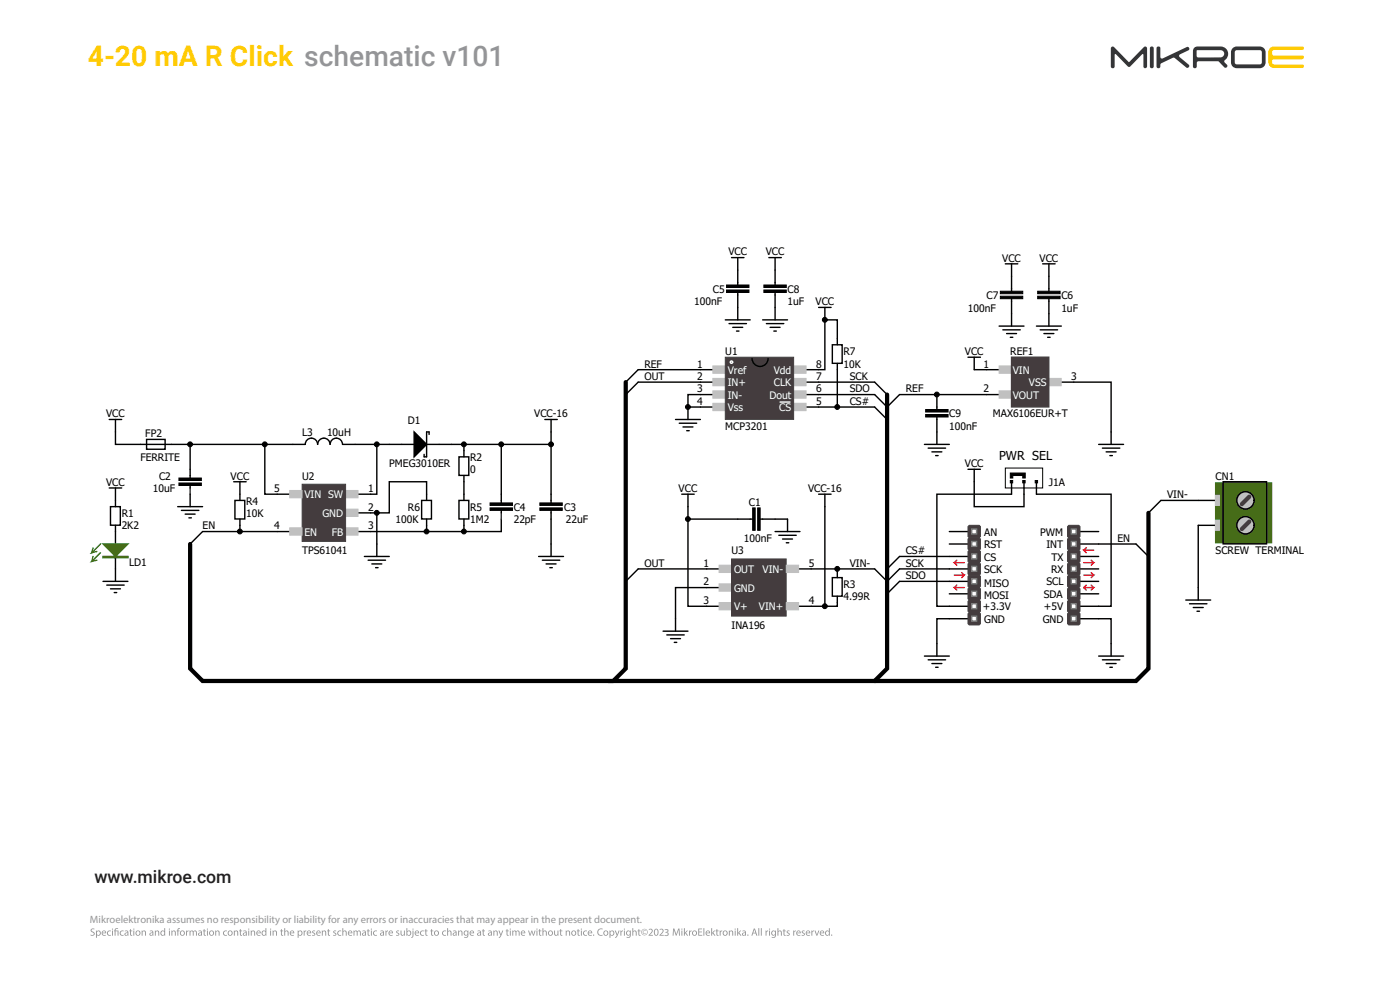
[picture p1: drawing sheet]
<svg xmlns="http://www.w3.org/2000/svg" width="420mm" height="297mm" viewBox="0 0 420 297" stroke-linecap="round" stroke-linejoin="round" font-family="sans-serif">
<!-- layer: Layer 1 -->
<path d="M381 14.4l1.3-.5h8.4a.54 .54 0 0 1 .5 .5 .54 .54 0 0 1-.5 .6h-8.6a.9 .9 0 0 0-.5 .8 .9 .9 0 0 0 .5 .8h8.6a.58 .58 0 0 1 .5 .6 .58 .58 0 0 1-.5 .6h-8.6a.8 .8 0 0 0-.5 .8 .8 .8 0 0 0 .7 .7h8.4a.55 .55 0 0 1 .5 .5 .55 .55 0 0 1-.5 .6h-8.4a1.74 1.74 0 0 1-1.8-1.8v-3.3z" fill-rule="evenodd" fill="#ffcb05"/>
<path d="M359 15.1l7.2-.1a1.09 1.09 0 0 1 1.1 1.1 1.09 1.09 0 0 1-1.1 1.1h-6.9l-.3-.5zM358.4 14.2l-.5 1.1v4.6a.58 .58 0 0 0 .6 .5 .58 .58 0 0 0 .5-.5l.1-1.2 .3-.3 6.3 .1a4 4 0 0 0 2.1 1.8l.4-.5-.4-.7a.72 .72 0 0 1-.5-.6 .72 .72 0 0 1 .5-.7 2.22 2.22 0 0 0 .5-2.5 2.22 2.22 0 0 0-2.1-1.4h-6.9zM347.1 14.1l-.1 5.8a.58 .58 0 0 0 .5 .5 .58 .58 0 0 0 .6-.5v-.7l.3-.2 3.7-1.7 3.8 2.9a.57 .57 0 0 0 .7-.1 .57 .57 0 0 0 0-.7l-2.7-2.3-.2-.4 .3-.4 2.5-1.2a.56 .56 0 0 0 .2-.7 .56 .56 0 0 0-.7-.3l-7.3 3.5-.6-.4v-3l-.5-.3zM345.1 14.1l-.1 5.8a.58 .58 0 0 0 .5 .5 .58 .58 0 0 0 .6-.5v-5.5l-.3-.4zM369.8 14.4l.9-.4 7.2-.1a1.74 1.74 0 0 1 1.8 1.8v3a1.74 1.74 0 0 1-1.8 1.7h-6.8a1.74 1.74 0 0 1-1.8-1.7v-3.4zM370.6 15.2l-.2 .5v3l.3 .5 7.2 .1 .6-.3 .1-3.3-.4-.6-7.1-.1zM333.4 14.1l-.1 .4v5.4a.58 .58 0 0 0 .5 .5 .58 .58 0 0 0 .6-.5v-3.5l.3-.2 3.6 3.7 .4 .2 4.2-3.9 .1 3.7a.55 .55 0 0 0 .6 .5 .55 .55 0 0 0 .5-.5v-5.4l-.3-.5-.6 .1-4.5 4.5-4.5-4.5-.4-.2z" fill-rule="evenodd" fill="#343537"/>
<path d="M249.3 280.3a.2 .2 0 0 1 .4 0 .2 .2 0 0 1-.4 0zM248 279.1l-.2 .3a.55 .55 0 0 0 .1 .6 .55 .55 0 0 0 .5 .2l.3-.4a.52 .52 0 0 0-.1-.5 .52 .52 0 0 0-.6-.2zM247.7 279.1l.5-.2 .5 .2v-.9h.2l.1 2.2h-.3v-.2a.74 .74 0 0 1-1.1 0 .74 .74 0 0 1 .1-1.1zM246.4 279.1l-.2 .4h.8l-.1-.4zM246.1 279.1a.67 .67 0 0 1 .8-.2 .67 .67 0 0 1 .4 .8h-1.1a.59 .59 0 0 0 .9 .5l.1 .2a.84 .84 0 0 1-1.1-.2 .84 .84 0 0 1 0-1.1zM244.3 278.9h.3l.5 1.2 .4-1.2h.3l-.6 1.5h-.3zM243.4 278.9h.2l.1 .3 .5-.3v.2l-.5 .4v.9h-.3zM242.2 279.1l-.2 .4h.8l-.1-.4zM241.9 279.1a.67 .67 0 0 1 .8-.2 .67 .67 0 0 1 .4 .8h-1.1a.59 .59 0 0 0 .9 .5l.1 .2a.84 .84 0 0 1-1.1-.2 .84 .84 0 0 1 0-1.1zM240.6 279.1l.4-.2h.4l-.6 .4a.69 .69 0 0 1 .4 1.1h-.7v-.3l.4 .1 .3-.2-.7-.5zM239.3 279.1l-.2 .4h.9l-.2-.4zM239.1 279.1a.67 .67 0 0 1 .8-.2 .67 .67 0 0 1 .3 .8h-1.1a.59 .59 0 0 0 1 .5v.2a.84 .84 0 0 1-1.1-.2 .84 .84 0 0 1 .1-1.1zM238 278.9h.2v.3l.5-.3v.2l-.4 .4-.1 .9h-.2zM236 279.1l.5-.2h.4l-.7 .4a.69 .69 0 0 1 .5 1.1h-.8l.1-.3 .4 .1 .3-.2-.7-.5zM235.1 278.5l.2-.1v.5h.4v.2h-.4v1l.4 .3h-.4l-.2-.2v-1.1h-.3zM233.2 278.2h.3v.9a.55 .55 0 0 1 1 .1v1.2h-.2l-.1-1.1-.3-.2-.4 .3v1h-.3zM231.9 279.1l-.2 .2a.57 .57 0 0 0 .4 .9l.4-.4a.51 .51 0 0 0-.1-.5 .51 .51 0 0 0-.5-.2zM231.6 279.1l.4-.2 .5 .2v-.2h.3v1.3a.81 .81 0 0 1-.4 .8 .81 .81 0 0 1-.9 0l.1-.3a.57 .57 0 0 0 .7 .1 .57 .57 0 0 0 .2-.6 .72 .72 0 0 1-1.1-.1 .72 .72 0 0 1 .2-1zM230.7 278.9h.3v1.5h-.3zM230.7 278.3h.3v.3h-.3zM229.7 278.9h.2v.3l.5-.3v.2l-.4 .4-.1 .9h-.2zM228.2 278.2h.3v2.2h-.3zM227.5 278.2h.3v2.2h-.3zM226.3 278.5l-.3 1h.6zM226.1 278.3h.4l.7 2.1h-.3l-.2-.7h-.8l-.2 .7h-.3zM224.2 280.3a.2 .2 0 0 1 .4 0 .2 .2 0 0 1-.4 0zM223 279.8l-.1 .2a.33 .33 0 0 0 .3 .2 .33 .33 0 0 0 .3-.3v-.3zM222.7 279l.5-.1 .5 .1 .1 1.4-.3-.2a.49 .49 0 0 1-.7 .1 .49 .49 0 0 1 0-.7l.7-.2v-.1l-.3-.2-.4 .1zM221.2 278.2h.2v1.4l.6-.7h.4l-.6 .6 .6 .9h-.3l-.5-.7-.2 .7h-.2zM220.4 278.9h.3v1.5h-.3zM220.4 278.3h.3v.3h-.3zM218.6 278.9h.3v.2a.57 .57 0 0 1 .7-.2 .57 .57 0 0 1 .4 .6v.9h-.3v-1.1l-.5-.2-.3 .3v1h-.2zM217.1 279.7a.55 .55 0 0 0 1.1 0 .55 .55 0 0 0-1.1 0zM216.7 279.7a.8 .8 0 0 1 1.6 0 .8 .8 0 0 1-1.6 0zM215.9 278.9h.2l.1 .3 .5-.3v.2l-.5 .4v.9h-.3zM214.9 278.5l.3-.1v.5h.4v.2h-.4v1l.4 .3h-.4l-.3-.2v-1.1h-.2zM213.4 278.2h.2v1.4l.6-.7h.4l-.6 .6 .7 .9h-.4l-.5-.7-.2 .7h-.2zM212.1 279.1l-.2 .4h.8l-.1-.4zM211.9 279.1a.67 .67 0 0 1 .8-.2 .67 .67 0 0 1 .3 .8h-1.1a.59 .59 0 0 0 1 .5v.2a.84 .84 0 0 1-1.1-.2 .84 .84 0 0 1 .1-1.1zM211 278.2h.3v2.2h-.3zM209.5 278.3h1.1v.2h-.9v.7h.9v.2h-.9v.8h1v.2h-1.2zM207.9 279.7a.55 .55 0 0 0 1.1 0 .55 .55 0 0 0-1.1 0zM207.5 279.7a.8 .8 0 0 1 1.6 0 .8 .8 0 0 1-1.6 0zM206.7 278.9h.2l.1 .3 .5-.3v.2l-.5 .4v.9h-.3zM205.2 278.2h.2v1.4l.6-.7h.4l-.6 .6 .7 .9h-.4l-.5-.7-.2 .7h-.2zM204.4 278.9h.3v1.5h-.3zM204.4 278.3h.3v.3h-.3zM201.9 278.3h.4l.6 1.7 .6-1.7h.3l.2 2.1h-.3l-.1-1.8-.6 1.8h-.2l-.6-1.8-.1 1.8h-.3zM197.9 278.5a.74 .74 0 0 1 1.1 .1 .74 .74 0 0 1-.3 1.1l-.5 .5h.9v.2h-1.3l.8-1a.49 .49 0 0 0 .1-.7 .49 .49 0 0 0-.7 0zM196.7 278.6a.9 .9 0 0 0-.3 .9 .9 .9 0 0 0 .6 .7 .92 .92 0 0 0-.3-1.6zM196.4 278.6a.63 .63 0 0 1 .7-.3 .63 .63 0 0 1 .4 .6 .93 .93 0 0 1 0 1.1 .93 .93 0 0 1-.9 .4l-.4-1zM194.6 278.5a.74 .74 0 0 1 1.2 .1 .74 .74 0 0 1-.4 1.1l-.4 .5h.9v.2h-1.3l.8-1a.49 .49 0 0 0 .1-.7 .49 .49 0 0 0-.8 0zM193 278.9l.4-.1 .3 .2a.47 .47 0 0 0-.6 0 .47 .47 0 0 0 0 .7 .47 .47 0 0 0 .7 0 .55 .55 0 0 1-.9 .1 .55 .55 0 0 1 .1-.9zM192.5 279.4a.85 .85 0 0 0 1.7 0 .85 .85 0 0 0-1.7 0zM192.4 279.4a.97 .97 0 0 1 1.9 0 .97 .97 0 0 1-1.9 0zM191.5 278.5l.3-.1v.5h.4v.2h-.4v1l.4 .3h-.5l-.2-.2v-1.1h-.2zM189.7 278.2h.3v.9a.55 .55 0 0 1 1 .1v1.2h-.3v-1.1l-.3-.2-.4 .3v1h-.3zM188.3 279.1l-.1 .2a.57 .57 0 0 0 .4 .9l.4-.4a.51 .51 0 0 0-.1-.5 .51 .51 0 0 0-.6-.2zM188 279.1l.5-.2 .5 .2v-.2h.2v1.3a.81 .81 0 0 1-.4 .8 .81 .81 0 0 1-.9 0l.1-.3a.57 .57 0 0 0 .7 .1 .57 .57 0 0 0 .3-.6 .72 .72 0 0 1-1.1-.1 .72 .72 0 0 1 .1-1zM187.2 278.9h.3v1.5h-.3zM187.2 278.3h.2v.3h-.2zM186.1 278.9h.3v.3l.5-.3v.2l-.5 .4v.9h-.3zM184.4 278.9h.3l.5 1.2 .4-1.2h.3l-.7 1.7-.6 .5-.1-.2 .5-.5zM183.2 279.2l-.1 .3a.48 .48 0 0 0 .2 .6 .48 .48 0 0 0 .7-.1 .55 .55 0 0 0 0-.7 .55 .55 0 0 0-.6-.2zM182.8 278.9h.3v.2a.72 .72 0 0 1 1 .1 .72 .72 0 0 1 0 1 .72 .72 0 0 1-1 0v.9h-.2zM181.3 279.7a.55 .55 0 0 0 1.1 0 .55 .55 0 0 0-1.1 0zM180.9 279.7a.8 .8 0 0 1 1.6 0 .8 .8 0 0 1-1.6 0zM179.6 278.5l.9-.2h.3l-.1 .3a.88 .88 0 0 0-1.2 .8 .88 .88 0 0 0 1.2 .7l.1 .3a1.12 1.12 0 0 1-1.5-.4 1.12 1.12 0 0 1 .3-1.5zM177.9 280.3a.2 .2 0 0 1 .4 0 .2 .2 0 0 1-.4 0zM176.8 279.1l-.2 .4h.8l-.2-.4zM176.5 279.1a.67 .67 0 0 1 .8-.2 .67 .67 0 0 1 .4 .8h-1.1a.59 .59 0 0 0 .9 .5l.1 .2a.84 .84 0 0 1-1.1-.2 .84 .84 0 0 1 0-1.1zM175.1 279.1l.6-.2h.4v.2a.58 .58 0 0 0-.9 .6 .58 .58 0 0 0 .9 .5v.2a.81 .81 0 0 1-1-.2 .81 .81 0 0 1 0-1.1zM174.3 278.9h.3v1.5h-.3zM174.3 278.3h.2v.3h-.2zM173.3 278.5l.3-.1v.5h.4v.2h-.4v1l.3 .3h-.4l-.2-.2v-1.1h-.3zM171.6 279.7a.55 .55 0 0 0 1.1 0 .55 .55 0 0 0-1.1 0zM171.3 279.7a.8 .8 0 0 1 1.6 0 .8 .8 0 0 1-1.6 0zM169.7 278.9h.3v.2a.57 .57 0 0 1 .6-.2 .57 .57 0 0 1 .4 .6v.9h-.3v-1.1l-.5-.2-.2 .3v1h-.3zM168.1 278.5l.2-.1v.5h.4v.2h-.4v1l.4 .3h-.4l-.2-.2v-1.1h-.3zM166.2 278.9h.3v1.1l.4 .2 .3-.2v-1.1h.3v1.5h-.2v-.2l-.5 .3-.4-.2zM164.7 279.7a.55 .55 0 0 0 1.1 0 .55 .55 0 0 0-1.1 0zM164.3 279.7a.8 .8 0 0 1 1.6 0 .8 .8 0 0 1-1.6 0zM162.7 278.2h.3v.9a.55 .55 0 0 1 1 .1v1.2h-.2l-.1-1.1-.3-.2-.4 .3v1h-.3zM161.8 278.5l.2-.1v.5h.4v.2h-.4v1l.4 .3h-.4l-.2-.2v-1.1h-.3zM160.9 278.9h.3v1.5h-.3zM161 278.3h.2v.3h-.2zM158.4 278.9h.3l.3 1.3 .4-1.3h.3l.3 1.3 .4-1.3h.3l-.5 1.5h-.3l-.4-1.2-.4 1.2h-.2zM156.7 279.1l-.2 .4h.8l-.1-.4zM156.4 279.1a.67 .67 0 0 1 .8-.2 .67 .67 0 0 1 .4 .8h-1.1a.59 .59 0 0 0 1 .5v.2a.84 .84 0 0 1-1.1-.2 .84 .84 0 0 1 0-1.1zM153.7 278.9h.2v.2a.52 .52 0 0 1 .5-.2 .52 .52 0 0 1 .5 .3l.3-.3 .5 .1 .2 1.4h-.3v-1.1l-.3-.2-.3 .2-.1 1.1h-.2l-.1-1.1-.3-.2-.3 .3v1h-.3zM153 278.9h.2v1.5h-.2zM153 278.3h.2v.3h-.2zM152 278.5l.2-.1v.5h.4v.2h-.4l.1 1 .3 .3h-.4l-.2-.2v-1.1h-.3zM149.5 278.9h.3l.5 1.2 .4-1.2h.3l-.7 1.7-.6 .5-.1-.2 .5-.5zM148 278.9h.2l.1 .2a.57 .57 0 0 1 .6-.2 .57 .57 0 0 1 .4 .6v.9h-.3v-1.1l-.5-.2-.2 .3v1h-.3zM146.7 279.8l-.1 .2a.33 .33 0 0 0 .4 .2 .33 .33 0 0 0 .3-.3v-.3zM146.5 279l.5-.1 .4 .1 .2 1.4-.3-.2a.49 .49 0 0 1-.7 .1 .49 .49 0 0 1 0-.7l.7-.2v-.1l-.4-.2-.4 .1zM144.8 278.5l.3-.1v.5h.4v.2h-.4v1l.4 .3h-.4l-.3-.2v-1.1h-.2zM143.5 279.8l-.1 .2a.33 .33 0 0 0 .4 .2 .33 .33 0 0 0 .2-.3v-.3zM143.2 279l.5-.1 .5 .1 .1 1.4-.2-.2a.49 .49 0 0 1-.8 .1 .49 .49 0 0 1 .1-.7l.6-.2v-.1l-.3-.2-.4 .1zM141.3 279.1l-.2 .4h.9l-.2-.4zM141.1 279.1a.67 .67 0 0 1 .8-.2 .67 .67 0 0 1 .3 .8h-1.1a.59 .59 0 0 0 1 .5v.2a.84 .84 0 0 1-1.1-.2 .84 .84 0 0 1 .1-1.1zM139.6 279.1l-.2 .2a.57 .57 0 0 0 .4 .9l.4-.4a.51 .51 0 0 0 0-.5 .51 .51 0 0 0-.6-.2zM139.3 279.1l.5-.2 .5 .2v-.2h.2v1.3a.81 .81 0 0 1-.4 .8 .81 .81 0 0 1-.9 0l.1-.3a.57 .57 0 0 0 .7 .1 .57 .57 0 0 0 .2-.6 .72 .72 0 0 1-1.1-.1 .72 .72 0 0 1 .2-1zM137.4 278.9h.3v.2a.57 .57 0 0 1 .7-.2 .57 .57 0 0 1 .3 .6v.9h-.2l-.1-1.1-.5-.2-.2 .3v1h-.3zM136.2 279.8l-.1 .2a.33 .33 0 0 0 .3 .2 .33 .33 0 0 0 .3-.3v-.3zM135.9 279l.5-.1 .5 .1 .1 1.4-.3-.2a.49 .49 0 0 1-.7 .1 .49 .49 0 0 1 0-.7l.7-.2v-.1l-.3-.2-.4 .1zM134.1 278.2h.3v.9a.55 .55 0 0 1 1 .1l.1 1.2h-.3l-.1-1.1-.3-.2-.4 .3v1h-.3zM132.8 279.1l.6-.2h.4v.2a.58 .58 0 0 0-.9 .6 .58 .58 0 0 0 .9 .5v.2a.81 .81 0 0 1-1-.2 .81 .81 0 0 1 0-1.1zM130.5 279.7a.55 .55 0 0 0 1.1 0 .55 .55 0 0 0-1.1 0zM130.1 279.7a.8 .8 0 0 1 1.6 0 .8 .8 0 0 1-1.6 0zM129.3 278.5l.3-.1v.5h.4v.2h-.4v1l.4 .3h-.4l-.2-.2-.1-1.1h-.2zM127.6 278.5l.3-.1v.5h.4v.2h-.4v1l.4 .3h-.4l-.3-.2v-1.1h-.2zM126.2 279.1l.6-.2h.4l-.1 .2a.58 .58 0 0 0-.8 .6 .58 .58 0 0 0 .8 .5l.1 .2a.81 .81 0 0 1-1.1-.2 .81 .81 0 0 1 .1-1.1zM124.9 279.1l-.2 .4h.8l-.2-.4zM124.6 279.1a.67 .67 0 0 1 .8-.2 .67 .67 0 0 1 .3 .8h-1a.59 .59 0 0 0 .9 .5l.1 .2a.84 .84 0 0 1-1.1-.2 .84 .84 0 0 1 0-1.1zM123.8 278.3h.2v.3h-.2zM123.8 278.9h.2v1.6l-.1 .4-.5 .2 .4-.6zM122.3 279.2l-.1 .3a.52 .52 0 0 0 .1 .5 .52 .52 0 0 0 .6 .2l.1-.2a.55 .55 0 0 0 0-.7 .55 .55 0 0 0-.5-.2zM121.9 278.2h.3v.9a.71 .71 0 0 1 1 .1 .71 .71 0 0 1 0 1 .71 .71 0 0 1-1 0l-.1 .2h-.2zM120.2 278.9h.2l.1 1.1 .3 .2 .4-.2v-1.1h.3v1.5h-.3v-.2l-.5 .3-.4-.2zM118.9 279.1l.5-.2h.4l-.7 .4a.69 .69 0 0 1 .4 1.1h-.7l.1-.3 .3 .1 .3-.2-.6-.5zM117 279.1l-.2 .4h.8l-.1-.4zM116.7 279.1a.67 .67 0 0 1 .9-.2 .67 .67 0 0 1 .3 .8h-1.1a.59 .59 0 0 0 1 .5v.2a.84 .84 0 0 1-1.1-.2 .84 .84 0 0 1 0-1.1zM115.6 278.9h.3v.3l.5-.3v.2l-.5 .4v.9h-.3zM114.4 279.8l-.1 .2a.33 .33 0 0 0 .3 .2 .33 .33 0 0 0 .3-.3v-.3zM114.1 279l.5-.1 .5 .1 .1 1.4-.3-.2a.49 .49 0 0 1-.7 .1 .49 .49 0 0 1 0-.7l.7-.2v-.1l-.3-.2-.4 .1zM112.1 279.1l.6-.2h.4v.2a.58 .58 0 0 0-.9 .6 .58 .58 0 0 0 .9 .5v.2a.81 .81 0 0 1-1-.2 .81 .81 0 0 1 0-1.1zM111.3 278.9h.3v1.5h-.3zM111.3 278.3h.2v.3h-.2zM110.3 278.5l.3-.1v.5h.4v.2h-.4v1l.3 .3h-.4l-.2-.2v-1.1h-.3zM109 279.8l-.1 .2a.33 .33 0 0 0 .3 .2 .33 .33 0 0 0 .3-.3v-.3zM108.7 279l.5-.1 .5 .1 .1 1.4-.3-.2a.49 .49 0 0 1-.7 .1 .49 .49 0 0 1 0-.7l.7-.2v-.1l-.3-.2-.4 .1zM106 278.9h.3v.2a.52 .52 0 0 1 .5-.2 .52 .52 0 0 1 .4 .3l.4-.3 .5 .1 .2 1.4h-.3l-.1-1.1-.3-.2-.3 .2v1.1h-.3v-1.1l-.3-.2-.3 .3-.1 1h-.2zM104.8 279.1l-.2 .4h.8l-.1-.4zM104.5 279.1a.67 .67 0 0 1 .9-.2 .67 .67 0 0 1 .3 .8h-1.1a.59 .59 0 0 0 1 .5v.2a.84 .84 0 0 1-1.1-.2 .84 .84 0 0 1 0-1.1zM102.7 278.2h.3v.9a.55 .55 0 0 1 1 .1v1.2h-.3v-1.1l-.3-.2-.4 .3v1h-.3zM101.4 279.1l.6-.2h.4l-.1 .2a.58 .58 0 0 0-.8 .6 .58 .58 0 0 0 .8 .5l.1 .2a.81 .81 0 0 1-1.1-.2 .81 .81 0 0 1 .1-1.1zM100 279.1l.5-.2h.4l-.7 .4a.69 .69 0 0 1 .5 1.1h-.8l.1-.3 .4 .1 .3-.2-.7-.5zM98.4 278.5l.2-.1v.5h.4v.2h-.4l.1 1 .3 .3h-.4l-.2-.2v-1.1h-.3zM96.5 278.9h.3v.2a.57 .57 0 0 1 .7-.2 .57 .57 0 0 1 .4 .6v.9h-.3l-.1-1.1-.4-.2-.3 .3v1h-.2zM95.3 279.1l-.2 .4h.8l-.1-.4zM95 279.1a.67 .67 0 0 1 .9-.2 .67 .67 0 0 1 .3 .8h-1.1a.59 .59 0 0 0 1 .5v.2a.84 .84 0 0 1-1.1-.2 .84 .84 0 0 1 0-1.1zM93.7 279.1l.5-.2h.3l-.6 .4a.69 .69 0 0 1 .4 1.1h-.7l.1-.3 .3 .1 .3-.2-.6-.5zM92.5 279.1l-.2 .4h.8l-.2-.4zM92.2 279.1a.67 .67 0 0 1 .8-.2 .67 .67 0 0 1 .3 .8h-1a.59 .59 0 0 0 .9 .5l.1 .2a.84 .84 0 0 1-1.1-.2 .84 .84 0 0 1 0-1.1zM91.1 278.9h.2l.1 .3 .5-.3v.2l-.5 .4v.9h-.3zM89.7 279.2l-.1 .3a.48 .48 0 0 0 .2 .6 .48 .48 0 0 0 .6-.1 .55 .55 0 0 0 0-.7 .55 .55 0 0 0-.6-.2zM89.3 278.9h.2l.1 .2a.72 .72 0 0 1 .9 .1 .72 .72 0 0 1 .1 1 .72 .72 0 0 1-1 0v.9h-.3zM87.4 279.1l-.2 .4h.8l-.1-.4zM87.1 279.1a.67 .67 0 0 1 .8-.2 .67 .67 0 0 1 .4 .8h-1.1a.59 .59 0 0 0 .9 .5l.1 .2a.84 .84 0 0 1-1.1-.2 .84 .84 0 0 1 0-1.1zM85.3 278.2h.3v.9a.55 .55 0 0 1 .9 .1l.1 1.2h-.3v-1.1l-.4-.2-.3 .3v1h-.3zM84.3 278.5l.3-.1v.5h.4v.2h-.4v1l.3 .3h-.4l-.2-.2v-1.1h-.3zM81.8 278.9h.2v.2a.57 .57 0 0 1 .7-.2 .57 .57 0 0 1 .4 .6v.9h-.3v-1.1l-.5-.2-.2 .3v1h-.3zM81 278.9h.3v1.5h-.3zM81.1 278.3h.2v.3h-.2zM79 279.1l-.2 .3a.55 .55 0 0 0 0 .6 .55 .55 0 0 0 .6 .2l.2-.4a.52 .52 0 0 0-.1-.5 .52 .52 0 0 0-.5-.2zM78.7 279.1l.5-.2 .4 .2v-.9h.3v2.2h-.2v-.2a.74 .74 0 0 1-1.2 0 .74 .74 0 0 1 .2-1.1zM77.3 279.1l-.2 .4h.9l-.2-.4zM77.1 279.1a.67 .67 0 0 1 .8-.2 .67 .67 0 0 1 .3 .8h-1.1a.59 .59 0 0 0 1 .5v.2a.84 .84 0 0 1-1-.2 .84 .84 0 0 1 0-1.1zM75.2 278.9h.3v.2a.57 .57 0 0 1 .7-.2 .57 .57 0 0 1 .3 .6v.9h-.2l-.1-1.1-.5-.2-.2 .3v1h-.3zM74.5 278.9h.3v1.5h-.3zM74.5 278.3h.2l.1 .3h-.3zM73.2 279.8l-.1 .2a.33 .33 0 0 0 .4 .2 .33 .33 0 0 0 .3-.3v-.3zM72.9 279l.6-.1 .4 .1 .2 1.4-.3-.2a.49 .49 0 0 1-.8 .1 .49 .49 0 0 1 .1-.7l.7-.2-.1-.1-.3-.2-.4 .1zM72 278.5l.2-.1v.5h.4v.2h-.4l.1 1 .3 .3h-.4l-.2-.2v-1.1h-.3zM70.1 278.9h.3v.2a.57 .57 0 0 1 .7-.2 .57 .57 0 0 1 .4 .6v.9h-.3l-.1-1.1-.4-.2-.3 .3v1h-.2zM68.6 279.7a.55 .55 0 0 0 1.1 0 .55 .55 0 0 0-1.1 0zM68.2 279.7a.8 .8 0 0 1 1.6 0 .8 .8 0 0 1-1.6 0zM67.1 279.1l.6-.2h.4l-.1 .2a.58 .58 0 0 0-.8 .6 .58 .58 0 0 0 .9 .5v.2a.81 .81 0 0 1-1.1-.2 .81 .81 0 0 1 .1-1.1zM64.6 278.9h.2v.2a.57 .57 0 0 1 .7-.2 .57 .57 0 0 1 .4 .6v.9h-.3v-1.1l-.5-.2-.2 .3v1h-.3zM63 279.7a.55 .55 0 0 0 1.1 0 .55 .55 0 0 0-1.1 0zM62.7 279.7a.78 .78 0 0 1 1.5 0 .78 .78 0 0 1-1.5 0zM62.1 278.9h.3v1.5h-.3zM62.1 278.3h.3v.3h-.3zM61.1 278.5l.3-.1v.5h.4v.2h-.4v1l.4 .3h-.5l-.2-.2v-1.1h-.2zM59.8 279.8l-.1 .2a.33 .33 0 0 0 .3 .2 .33 .33 0 0 0 .3-.3v-.3zM59.5 279l.5-.1 .5 .1 .1 1.4-.3-.2a.49 .49 0 0 1-.7 .1 .49 .49 0 0 1 0-.7l.7-.2v-.1l-.3-.2-.4 .1zM56.9 278.9h.2v.2a.52 .52 0 0 1 .5-.2 .52 .52 0 0 1 .4 .3l.4-.3 .5 .1 .2 1.4h-.3v-1.1l-.3-.2-.4 .2v1.1h-.3v-1.1l-.3-.2-.3 .3-.1 1h-.2zM55.8 278.9h.3v.3l.5-.3v.2l-.5 .4v.9h-.3zM54.2 279.7a.55 .55 0 0 0 1.1 0 .55 .55 0 0 0-1.1 0zM53.9 279.7a.8 .8 0 0 1 1.6 0 .8 .8 0 0 1-1.6 0zM53.4 278.3l.6-.1-.5 .4v.3h.4v.2h-.4v1.3h-.3v-1.3h-.2v-.2h.2zM51.4 278.9h.3v.2a.57 .57 0 0 1 .7-.2 .57 .57 0 0 1 .3 .6v.9h-.2l-.1-1.1-.5-.2-.2 .3v1h-.3zM50.7 278.9h.3v1.5h-.3zM50.7 278.3h.3v.3h-.3zM48.6 279.1l-.2 .3a.55 .55 0 0 0 .1 .6 .55 .55 0 0 0 .5 .2l.3-.4a.52 .52 0 0 0-.1-.5 .52 .52 0 0 0-.6-.2zM48.3 279.1l.5-.2 .5 .2v-.9h.3v2.2h-.3v-.2a.74 .74 0 0 1-1.1 0 .74 .74 0 0 1 .1-1.1zM46.4 278.9h.3v.2a.57 .57 0 0 1 .7-.2 .57 .57 0 0 1 .4 .6v.9h-.3v-1.1l-.5-.2-.3 .3v1h-.2zM45.2 279.8l-.1 .2a.33 .33 0 0 0 .3 .2 .33 .33 0 0 0 .3-.3v-.3zM44.9 279l.5-.1 .5 .1 .1 1.4-.2-.2a.49 .49 0 0 1-.8 .1 .49 .49 0 0 1 0-.7l.7-.2v-.1l-.3-.2-.4 .1zM42.5 278.9h.2v.2a.57 .57 0 0 1 .7-.2 .57 .57 0 0 1 .4 .6v.9h-.3v-1.1l-.5-.2-.2 .3v1h-.3zM40.9 279.7a.55 .55 0 0 0 1.1 0 .55 .55 0 0 0-1.1 0zM40.6 279.7a.78 .78 0 0 1 1.5 0 .78 .78 0 0 1-1.5 0zM40 278.9h.3v1.5h-.3zM40 278.3h.3v.3h-.3zM39 278.5l.3-.1v.5h.4v.2h-.4v1l.4 .3h-.4l-.3-.2v-1.1h-.2zM37.7 279.8l-.1 .2a.33 .33 0 0 0 .4 .2 .33 .33 0 0 0 .3-.3v-.3zM37.4 279l.5-.1 .5 .1 .1 1.4-.2-.2a.49 .49 0 0 1-.8 .1 .49 .49 0 0 1 .1-.7l.6-.2v-.1l-.3-.2-.4 .1zM36.1 279.1l.6-.2h.4v.2a.58 .58 0 0 0-.9 .6 .58 .58 0 0 0 .9 .5v.2a.81 .81 0 0 1-1-.2 .81 .81 0 0 1 0-1.1zM34.6 278.3l.8-.1v.2h-.6l-.1 .5h.9v1.5h-.3v-1.3h-.6v1.3h-.3v-1.3h-.2v-.2h.2zM33.6 278.9h.3v1.5h-.3zM33.6 278.3h.3v.3h-.3zM32.3 279.1l.6-.2h.4l-.1 .2a.58 .58 0 0 0-.8 .6 .58 .58 0 0 0 .8 .5l.1 .2a.81 .81 0 0 1-1.1-.2 .81 .81 0 0 1 .1-1.1zM31 279.1l-.2 .4h.8l-.2-.4zM30.7 279.1a.67 .67 0 0 1 .8-.2 .67 .67 0 0 1 .3 .8h-1a.59 .59 0 0 0 .9 .5l.1 .2a.84 .84 0 0 1-1.1-.2 .84 .84 0 0 1 0-1.1zM29.2 279.2l-.1 .3a.48 .48 0 0 0 .2 .6 .48 .48 0 0 0 .6-.1 .55 .55 0 0 0 0-.7 .55 .55 0 0 0-.6-.2zM28.8 278.9h.2v.2a.72 .72 0 0 1 1 .1 .72 .72 0 0 1 .1 1 .72 .72 0 0 1-1 0v.9h-.3zM27.4 278.4h.9v.2h-.8l.1 .5a.74 .74 0 0 1 .8 1 .74 .74 0 0 1-1.3 .2l.1-.2a.46 .46 0 0 0 .8 .1 .46 .46 0 0 0-.3-.8 .6 .6 0 0 1-.5-.4 .6 .6 0 0 1 .2-.6z" fill="#939598"/>
<g fill="none" stroke="#000" stroke-width=".42">
<path d="M32.8 146.2h3.7M33.1 151.8h3v5.6h-3zM34.6 146.2v5.6M34.6 157.4v5.6M290.4 140.6h3.7M292.3 140.6v3.8M303.5 148.1h-22.4v33.6h3.7M34.6 166.8v3.7M277.3 196.6h7.5M278.4 197.7h5.3M279.6 198.9h3M280.7 200h.7"/>
<path d="M284.8 185.4h-3.7v11.2M329.6 196.6h7.5M329.6 185.4h3.7v11.2M330.7 197.7h5.2M331.8 198.9h3M333 200h.7"/>
</g>
<path d="M30.9 166.8h7.5v.3h-7.5z" fill-rule="evenodd" fill="#00bf00" stroke="#00bf00" stroke-width=".42"/>
<path d="M30.9 163h7.5l-3.8 3.8z" fill="#00bf00"/>
<path d="M27.9 166.8l-.4 1.5M27.9 164.2l-.4 1.5M30.2 165.7l-2.7 2.6 1.5-.4M30.2 163l-2.7 2.7 1.5-.4M30.9 163h7.5l-3.8 3.8z" fill="none" stroke="#00bf00" stroke-width=".42"/>
<g fill="none" stroke="#000" stroke-width=".42">
<path d="M221.3 155.6h4.5M228 155.6h4.5M284.8 159.3h5.6M324 159.3h5.6M30.9 174.2h7.5M32 175.4h5.3M33.1 176.5h3M34.3 177.6h.7M34.6 170.5v3.7M284.8 174.2h5.6M284.8 163h5.6M284.8 166.8h5.6"/>
<path d="M284.8 170.5h5.6M284.8 178h5.6M324 174.2h5.6M324 163h5.6M324 166.8h5.6M324 170.5h5.6M324 178h5.6M284.8 181.7h5.6M284.8 185.4h5.6M324 181.7h5.6M324 185.4h5.6"/>
</g>
<g fill="#000" stroke="#000" stroke-width=".3">
<path d="M225.8 152.2h.8v6.7h-.8z" fill-rule="evenodd"/>
<path d="M227.3 152.2h.7v6.7h-.7z" fill-rule="evenodd"/>
</g>
<path d="M290.4 157.8l.4-.4h3l.3 .4v3l-.3 .4h-3l-.4-.4z" fill-rule="evenodd" fill="#443c3e"/>
<path d="M290.4 157.8l.4-.4h3l.3 .4v3l-.3 .4h-3l-.4-.4z" fill="none" stroke="#443c3e" stroke-width=".3"/>
<path d="M290.4 161.5l.4-.3h3l.3 .3v3l-.3 .4h-3l-.4-.4z" fill-rule="evenodd" fill="#443c3e"/>
<path d="M290.4 161.5l.4-.3h3l.3 .3v3l-.3 .4h-3l-.4-.4z" fill="none" stroke="#443c3e" stroke-width=".3"/>
<g fill="#fff" stroke="#808080" stroke-width=".42">
<path d="M291.5 158.6h1.5v1.4h-1.5z"/>
<path d="M291.5 162.3h1.5v1.4h-1.5z"/>
</g>
<path d="M290.4 165.3l.4-.4h3l.3 .4v3l-.3 .3h-3l-.4-.3z" fill-rule="evenodd" fill="#443c3e"/>
<path d="M290.4 165.3l.4-.4h3l.3 .4v3l-.3 .3h-3l-.4-.3z" fill="none" stroke="#443c3e" stroke-width=".3"/>
<path d="M290.4 169l.4-.4h3l.3 .4v3l-.3 .4h-3l-.4-.4z" fill-rule="evenodd" fill="#443c3e"/>
<path d="M290.4 169l.4-.4h3l.3 .4v3l-.3 .4h-3l-.4-.4z" fill="none" stroke="#443c3e" stroke-width=".3"/>
<g fill="#fff" stroke="#808080" stroke-width=".42">
<path d="M291.5 166h1.5v1.5h-1.5z"/>
<path d="M291.5 169.8h1.5v1.4h-1.5z"/>
</g>
<path d="M290.4 172.7l.4-.3h3l.3 .3v3l-.3 .4h-3l-.4-.4z" fill-rule="evenodd" fill="#443c3e"/>
<path d="M290.4 172.7l.4-.3h3l.3 .3v3l-.3 .4h-3l-.4-.4z" fill="none" stroke="#443c3e" stroke-width=".3"/>
<path d="M290.4 176.5l.4-.4h3l.3 .4v3l-.3 .3h-3l-.4-.3z" fill-rule="evenodd" fill="#443c3e"/>
<path d="M290.4 176.5l.4-.4h3l.3 .4v3l-.3 .3h-3l-.4-.3z" fill="none" stroke="#443c3e" stroke-width=".3"/>
<g fill="#fff" stroke="#808080" stroke-width=".42">
<path d="M291.5 173.5h1.5v1.4h-1.5z"/>
<path d="M291.5 177.2h1.5v1.5h-1.5z"/>
</g>
<path d="M290.4 180.2l.4-.4h3l.3 .4v3l-.3 .4h-3l-.4-.4z" fill-rule="evenodd" fill="#443c3e"/>
<path d="M290.4 180.2l.4-.4h3l.3 .4v3l-.3 .4h-3l-.4-.4z" fill="none" stroke="#443c3e" stroke-width=".3"/>
<path d="M290.4 183.9l.4-.3h3l.3 .3v3l-.3 .4h-3l-.4-.4z" fill-rule="evenodd" fill="#443c3e"/>
<path d="M290.4 183.9l.4-.3h3l.3 .3v3l-.3 .4h-3l-.4-.4z" fill="none" stroke="#443c3e" stroke-width=".3"/>
<g fill="#fff" stroke="#808080" stroke-width=".42">
<path d="M291.5 181h1.5v1.4h-1.5z"/>
<path d="M291.5 184.7h1.5v1.4h-1.5z"/>
</g>
<path d="M320.3 157.8l.3-.4h3l.4 .4v3l-.4 .4h-3l-.3-.4z" fill-rule="evenodd" fill="#443c3e"/>
<path d="M320.3 157.8l.3-.4h3l.4 .4v3l-.4 .4h-3l-.3-.4z" fill="none" stroke="#443c3e" stroke-width=".3"/>
<path d="M320.3 161.5l.3-.3h3l.4 .3v3l-.4 .4h-3l-.3-.4z" fill-rule="evenodd" fill="#443c3e"/>
<path d="M320.3 161.5l.3-.3h3l.4 .3v3l-.4 .4h-3l-.3-.4z" fill="none" stroke="#443c3e" stroke-width=".3"/>
<g fill="#fff" stroke="#808080" stroke-width=".42">
<path d="M321.4 158.6h1.4v1.4h-1.4z"/>
<path d="M321.4 162.3h1.4v1.4h-1.4z"/>
</g>
<path d="M320.3 165.3l.3-.4h3l.4 .4v3l-.4 .3h-3l-.3-.3z" fill-rule="evenodd" fill="#443c3e"/>
<path d="M320.3 165.3l.3-.4h3l.4 .4v3l-.4 .3h-3l-.3-.3z" fill="none" stroke="#443c3e" stroke-width=".3"/>
<path d="M320.3 169l.3-.4h3l.4 .4v3l-.4 .4h-3l-.3-.4z" fill-rule="evenodd" fill="#443c3e"/>
<path d="M320.3 169l.3-.4h3l.4 .4v3l-.4 .4h-3l-.3-.4z" fill="none" stroke="#443c3e" stroke-width=".3"/>
<g fill="#fff" stroke="#808080" stroke-width=".42">
<path d="M321.4 166h1.4v1.5h-1.4z"/>
<path d="M321.4 169.8h1.4v1.4h-1.4z"/>
</g>
<path d="M320.3 172.7l.3-.3h3l.4 .3v3l-.4 .4h-3l-.3-.4z" fill-rule="evenodd" fill="#443c3e"/>
<path d="M320.3 172.7l.3-.3h3l.4 .3v3l-.4 .4h-3l-.3-.4z" fill="none" stroke="#443c3e" stroke-width=".3"/>
<path d="M320.3 176.5l.3-.4h3l.4 .4v3l-.4 .3h-3l-.3-.3z" fill-rule="evenodd" fill="#443c3e"/>
<path d="M320.3 176.5l.3-.4h3l.4 .4v3l-.4 .3h-3l-.3-.3z" fill="none" stroke="#443c3e" stroke-width=".3"/>
<g fill="#fff" stroke="#808080" stroke-width=".42">
<path d="M321.4 173.5h1.4v1.4h-1.4z"/>
<path d="M321.4 177.2h1.4v1.5h-1.4z"/>
</g>
<path d="M320.3 180.2l.3-.4h3l.4 .4v3l-.4 .4h-3l-.3-.4z" fill-rule="evenodd" fill="#443c3e"/>
<path d="M320.3 180.2l.3-.4h3l.4 .4v3l-.4 .4h-3l-.3-.4z" fill="none" stroke="#443c3e" stroke-width=".3"/>
<path d="M320.3 183.9l.3-.3h3l.4 .3v3l-.4 .4h-3l-.3-.4z" fill-rule="evenodd" fill="#443c3e"/>
<path d="M320.3 183.9l.3-.3h3l.4 .3v3l-.4 .4h-3l-.3-.4z" fill="none" stroke="#443c3e" stroke-width=".3"/>
<g fill="#fff" stroke="#808080" stroke-width=".42">
<path d="M321.4 181h1.4v1.4h-1.4z"/>
<path d="M321.4 184.7h1.4v1.4h-1.4z"/>
</g>
<g fill="none" stroke="#ee0e22" stroke-width=".42">
<path d="M286.3 172.4h3l-.8 .7M287 175.4l-.7 .7M287 167.9l-.7 .7M288.5 171.6l.8 .8M289.3 176.1h-3l.7 .7M289.3 168.6h-3l.7 .8M325.1 168.6h3l-.7 .8M325.1 172.4h3l-.7 .7M325.1 176.1h3l-.7 .7M325.1 176.1l.8 .7M325.9 164.2l-.8 .7M325.9 175.4l-.8 .7"/>
<path d="M327.4 167.9l.7 .7M327.4 171.6l.7 .8M327.4 175.4l.7 .7M328.1 164.9h-3l.8 .8"/>
</g>
<g fill="none" stroke="#000" stroke-width=".42">
<path d="M32.8 125.7h3.7M34.6 125.7v7.5h16.8M44 131.7h5.5v2.9h-5.5zM79.4 133.2v14.9h7.5M95.3 133.2a1.85 1.85 0 0 0-1.9-1.9 1.85 1.85 0 0 0-1.8 1.9h-3.8M99 133.2a1.85 1.85 0 0 0-1.8-1.9 1.85 1.85 0 0 0-1.9 1.9M99 133.2a1.85 1.85 0 0 1 1.9-1.9 1.85 1.85 0 0 1 1.8 1.9h21.5M113 133.2v14.9h-5.6M124.2 129.5l3.8 3.7-3.8 3.7zM128 133.2h7.4M128.7 130.2v-.7h-.7v7.4h-.8v-.7M150.4 133.2h14.9v17.5"/>
<path d="M163.5 125.7h3.7M165.3 125.7v7.5M53.3 151.8h7.5M54.4 153h5.3M55.5 154.1h3M56.7 155.2h.7M57 140.6v2.7M57 145.5v.7M57 148.1v3.7M83.2 159.3h3.7M107.4 153.7h3.8M126.5 150h2.9v5.5h-2.9z"/>
<path d="M128 148.1v1.9M128 155.6v1.8M137.7 150h2.9v5.5h-2.9zM139.2 148.1v1.9M139.2 155.6v3.7M150.4 148.1v2.6M150.4 153v.7M150.4 155.6v3.7h-43M165.3 153v13.8M245.6 148.1h3.7M247.5 148.1v3.7M292.3 144.4v7.4h14.9v-7.4"/>
<path d="M303.5 144.4v3.7M310.9 144.4v3.7h22.4v33.6h-3.7M359.5 150h7.4M359.5 157.4h7.4M109.3 166.8h7.5M110.4 167.9h5.3M111.6 169h2.9M112.7 170.1h.7M113 163v3.8M161.6 166.8h7.5M162.7 167.9h5.2M163.8 169h3"/>
<path d="M164.9 170.1h.8M249.7 173.1h2.9v5.6h-2.9zM251.2 171.2v1.9M251.2 178.7v1.9M198.9 189.2h7.5M200 190.3h5.3M201.2 191.4h2.9M202.3 192.5h.7M202.7 185.4v3.8"/>
</g>
<g fill="#c0c0c0" stroke="#c0c0c0" stroke-width=".3">
<path d="M103.7 147h3.7v2.2h-3.7z"/>
<path d="M103.7 152.6h3.7v2.2h-3.7z"/>
<path d="M103.7 158.2h3.7v2.2h-3.7z"/>
<path d="M86.9 147h3.7v2.2h-3.7z"/>
<path d="M86.9 158.2h3.7v2.2h-3.7z"/>
</g>
<path d="M90.6 145.1h13.1v17.2h-13.1z" fill="#443c3e" stroke="#443c3e" stroke-width=".3"/>
<path d="M57 146.2v1.9M150.4 153.7v1.9" fill="none" stroke="#0c0087" stroke-width=".42"/>
<g fill="#000" stroke="#000" stroke-width=".3">
<path d="M53.7 143.3h6.7v.7h-6.7z" fill-rule="evenodd"/>
<path d="M53.7 144.8h6.7v.7h-6.7z" fill-rule="evenodd"/>
<path d="M147 150.7h6.7v.8h-6.7z" fill-rule="evenodd"/>
<path d="M147 152.2h6.7v.8h-6.7z" fill-rule="evenodd"/>
<path d="M162 150.7h6.7v.8h-6.7z" fill-rule="evenodd"/>
<path d="M162 152.2h6.7v.8h-6.7z" fill-rule="evenodd"/>
</g>
<g fill="#000">
<path d="M124.2 129.5l3.8 3.7-3.8 3.7z"/>
<path d="M303.1 141.8h4.5v1.5h-.8v-.8h-3v.8h-.7z" fill-rule="evenodd"/>
</g>
<path d="M303.1 144h.7v.7h-.7zM306.8 144h.7v.7h-.7zM310.6 144h.7v.7h-.7z" fill="#000" stroke="#000" stroke-width=".3"/>
<path d="M301.6 140.3h11.2v5.9h-11.2zM303.1 141.8h4.5v1.5h-.8v-.8h-3v.8h-.7z" fill="none" stroke="#000" stroke-width=".3"/>
<g fill="#466c18" stroke="#466c18" stroke-width=".42">
<path d="M380 144.8h1.5v17.8h-1.5z"/>
<path d="M364.7 144.8h2.2v17.8h-2.2z"/>
</g>
<path d="M366.9 144.4h13.1v18.6h-13.1z" fill="#466c18" stroke="#000" stroke-width=".42"/>
<g fill="#c0c0c0" stroke="#000" stroke-width=".42">
<circle cx="373.6" cy="150" r="2.59"/>
<circle cx="373.6" cy="157.4" r="2.59"/>
</g>
<path d="M374.8 156.3l-2.3 2.3M374.8 148.9l-2.3 2.2" fill="none" stroke="#443c3e" stroke-width="1.3"/>
<g fill="#c0c0c0" stroke="#c0c0c0" stroke-width=".42">
<path d="M364.7 148.5h1.1v2.9h-1.1z"/>
<path d="M364.7 155.9h1.1v3h-1.1z"/>
</g>
<g fill="none" stroke="#000" stroke-width=".42">
<path d="M219.5 77.2h3.7M221.3 77.2v8.2M230.7 77.2h3.7M232.5 77.2v8.2M301.6 79.1h3.7M303.5 79.1v8.2M312.8 79.1h3.7M314.7 79.1v8.2M217.6 95.9h7.5M218.7 97h5.2M219.8 98.1h3M221 99.2h.7"/>
<path d="M221.3 87.7v8.2M228.8 95.9h7.5M229.9 97h5.2M231 98.1h3M232.2 99.2h.7M232.5 87.7v8.2M245.6 92.1h3.7M247.5 92.1v3.8M299.7 97.7h7.5M300.9 98.9h5.2M302 100h3M303.5 89.5v8.2"/>
<path d="M310.9 97.7h7.5M312.1 98.9h5.2M313.2 100h3M314.7 89.5v8.2M213.9 118.3h-7.5v3.7h7.5M213.9 110.8h-22.4l-3.8 3.7M213.9 114.5h-22.4l-3.8 3.8M230.4 107.4a2.41 2.41 0 0 1-2.4 2.4 2.41 2.41 0 0 1-2.4-2.4M241.9 114.5h20.5l3.7 3.8M241.9 118.3h20.5l3.7 3.7 3.8-3.7h29.8M249.7 103.3h2.9v5.6h-2.9zM251.2 103.3v-7.4h-3.7v14.9h-5.6"/>
<path d="M251.2 108.9v13.1M281.1 118.3v4.4M290.4 107.1h3.7M292.3 107.1v3.7h7.4M303.1 101.1h.7M314.3 101.1h.7M318.4 114.5h14.9v18.7M51.4 133.2h36.4M57 133.2v7.4M135.4 133.2h3.8M137.7 136.9h2.9v5.6h-2.9zM139.2 136.9v-3.7h11.2v14.9"/>
<path d="M202.7 125.7h7.4M203.8 126.8h5.2M204.9 128h3M206 129.1h.8M206.4 122v3.7M241.9 122h20.5l3.7 3.7M277.3 133.2h7.5M278.4 134.3h5.3M279.6 135.4h3M280.7 136.5h.7M281.1 125v8.2M329.6 133.2h7.5"/>
<path d="M330.7 134.3h5.2M331.8 135.4h3M333 136.5h.7M70.1 144.4h3.7M70.5 150h2.9v5.5h-2.9zM72 144.4v5.6M72 155.6v3.7M83.2 159.3h-22.4l-3.8 3.7M111.2 153.7h1.8v9.3M128 148.1v-3.7h-11.2v9.3h-3.8M128 157.4v1.9M139.2 142.5v5.6"/>
<path d="M204.5 148.1h3.8M206.4 148.1v33.6h9.3M206.4 155.6h14.9M232.5 159.3h7.5M232.5 155.6h3.8v3.7M247.5 151.8v29.9h-7.9M359.5 150h-11.2l-3.8 3.7M359.5 157.4v22.4M215.7 176.1h-13v9.3M215.7 170.5h-24.2l-3.8 3.7M233.6 160.4h5.3M234.8 161.5h3"/>
<path d="M235.9 162.7h.7M239.6 170.5h22.8l3.7 3.7 3.8-3.7h14.9M251.2 170.5v.7M284.8 174.2h-14.9l-3.8 3.8M284.8 166.8h-14.9l-3.8 3.7M329.6 163h11.2l3.7 3.8M355.7 179.8h7.5M251.2 180.6v1.1h-3.7M356.9 181h5.2M358 182.1h3M359.1 183.2h.7"/>
</g>
<path d="M187.7 114.5v85.9l-3.7 3.7h78.4l3.7-3.7v-82.1M344.5 153.7v46.7l-3.7 3.7h-78.4M57 163v37.4l3.8 3.7h123.2" fill="none" stroke="#000" stroke-width="1.3"/>
<g fill="#c0c0c0" stroke="#c0c0c0" stroke-width=".3">
<path d="M215.7 169.4h3.7v2.2h-3.7z"/>
<path d="M215.7 175h3.7v2.2h-3.7z"/>
<path d="M215.7 180.6h3.7v2.2h-3.7z"/>
<path d="M235.9 169.4h3.7v2.2h-3.7z"/>
<path d="M235.9 180.6h3.7v2.2h-3.7z"/>
<path d="M213.9 109.7h3.7v2.2h-3.7z"/>
<path d="M213.9 113.4h3.7v2.2h-3.7z"/>
<path d="M213.9 117.1h3.7v2.2h-3.7z"/>
<path d="M213.9 120.9h3.7v2.2h-3.7z"/>
<path d="M238.1 109.7h3.7v2.2h-3.7z"/>
<path d="M238.1 113.4h3.7v2.2h-3.7z"/>
<path d="M238.1 117.1h3.7v2.2h-3.7z"/>
<path d="M238.1 120.9h3.7v2.2h-3.7z"/>
<path d="M299.7 109.7h3.7v2.2h-3.7z"/>
<path d="M299.7 117.1h3.7v2.2h-3.7z"/>
<path d="M314.7 113.4h3.7v2.2h-3.7z"/>
</g>
<g fill="#443c3e" stroke="#443c3e" stroke-width=".3">
<path d="M219.5 167.5h16.3v17.1h-16.3z"/>
<path d="M217.6 107.1h20.5v18.6h-20.5z"/>
</g>
<g fill="none" stroke="#fff" stroke-width=".42">
<path d="M234 120.5h3"/>
<circle cx="219.4" cy="108.5" r=".35"/>
</g>
<path d="M303.5 107.1h11.1v14.9h-11.1z" fill="#443c3e" stroke="#443c3e" stroke-width=".42"/>
<g fill="#000" stroke="#000" stroke-width=".3">
<path d="M218 85.4h6.7v.8h-6.7z" fill-rule="evenodd"/>
<path d="M218 86.9h6.7v.8h-6.7z" fill-rule="evenodd"/>
<path d="M229.2 85.4h6.7v.8h-6.7z" fill-rule="evenodd"/>
<path d="M229.2 86.9h6.7v.8h-6.7z" fill-rule="evenodd"/>
<path d="M300.1 87.3h6.7v.7h-6.7z" fill-rule="evenodd"/>
<path d="M300.1 88.8h6.7v.7h-6.7z" fill-rule="evenodd"/>
<path d="M311.3 88.8h6.7v.7h-6.7z" fill-rule="evenodd"/>
<path d="M311.3 87.3h6.7v.7h-6.7z" fill-rule="evenodd"/>
<path d="M277.7 124.2h6.7v.8h-6.7z" fill-rule="evenodd"/>
<path d="M277.7 122.7h6.7v.8h-6.7z" fill-rule="evenodd"/>
</g>
<g fill="#000" stroke="#000" stroke-width=".3">
<circle cx="247.4" cy="95.8" r=".73"/>
<circle cx="281" cy="118.2" r=".73"/>
<circle cx="57" cy="133.2" r=".73"/>
<circle cx="79.4" cy="133.2" r=".73"/>
<circle cx="113" cy="133.2" r=".73"/>
<circle cx="139.2" cy="133.2" r=".73"/>
<circle cx="150.4" cy="133.2" r=".73"/>
<circle cx="165.3" cy="133.2" r=".73"/>
<circle cx="206.4" cy="122" r=".73"/>
<circle cx="251.2" cy="122" r=".73"/>
<circle cx="72" cy="159.3" r=".73"/>
<circle cx="113" cy="153.7" r=".73"/>
<circle cx="128" cy="159.3" r=".73"/>
<circle cx="139.2" cy="159.3" r=".73"/>
<circle cx="206.4" cy="155.6" r=".73"/>
<circle cx="251.2" cy="170.5" r=".73"/>
<circle cx="247.4" cy="181.7" r=".73"/>
</g>
<text font-size="8.5" fill="#ffcb05" x="26.4" y="19.9">4-20 mA R Click schematic v101</text>
<text font-size="5.3" fill="#231f20" x="28.3" y="264.5">www.mikroe.com</text>
<text font-size="3.7" x="299.7" y="138">PWR SEL</text>
<g font-size="3.2" fill="#939598">
<text x="27" y="276.6">Mikroelektronika assumes no responsibility or liability for any errors or inaccuracies that may appear in the present document.</text>
<text x="199.3" y="280.4">3</text>
</g>
<g font-size="3.1">
<text x="218.5" y="76.6">VCC</text>
<text x="229.7" y="76.6">VCC</text>
<text x="300.7" y="78.4">VCC</text>
<text x="311.9" y="78.4">VCC</text>
<text x="213.9" y="87.8">C5</text>
<text x="236.3" y="87.8">C8</text>
<text x="296" y="89.6">C7</text>
<text x="318.4" y="89.6">C6</text>
<text x="208.3" y="91.5">100nF</text>
<text x="236.3" y="91.5">1uF</text>
<text x="244.7" y="91.5">VCC</text>
<text x="290.4" y="93.4">100nF</text>
<text x="318.4" y="93.4">1uF</text>
<text x="217.6" y="106.4">U1</text>
<text x="253.1" y="106.4">R7</text>
<text x="289.5" y="106.4">VCC</text>
<text x="303.1" y="106.4">REF1</text>
<text x="193.3" y="113.9">OUT</text>
<text x="193.3" y="110.2">REF</text>
<text x="209.2" y="110.2">1</text>
<text x="209.2" y="113.9">2</text>
<text x="244.8" y="113.9">7</text>
<text x="244.8" y="110.2">8</text>
<text x="253.1" y="110.2">10K</text>
<text x="254.9" y="113.9">SCK</text>
<text x="295.1" y="110.2">1</text>
<text x="321.4" y="113.9">3</text>
<text x="209.2" y="117.6">3</text>
<text x="244.8" y="117.6">6</text>
<text x="254.9" y="117.6">SDO</text>
<text x="271.7" y="117.6">REF</text>
<text x="295.1" y="117.6">2</text>
<text x="31.8" y="125.1">VCC</text>
<text x="160.3" y="125.1">VCC-16</text>
<text x="209.2" y="121.4">4</text>
<text x="244.8" y="121.4">5</text>
<text x="254.9" y="121.4">CS#</text>
<text x="284.8" y="125.1">C9</text>
<text x="297.9" y="125.1">MAX6106EUR+T</text>
<text x="43.6" y="131.1">FP2</text>
<text x="90.6" y="130.7">L3</text>
<text x="98.1" y="130.7">10uH</text>
<text x="122.4" y="127">D1</text>
<text x="217.6" y="128.8">MCP3201</text>
<text x="284.8" y="128.8">100nF</text>
<text x="42.1" y="138.1">FERRITE</text>
<text x="47.7" y="143.7">C2</text>
<text x="69.2" y="143.7">VCC</text>
<text x="90.6" y="143.7">U2</text>
<text x="116.8" y="140">PMEG3010ER</text>
<text x="141" y="138.1">R2</text>
<text x="141" y="141.9">0</text>
<text x="289.5" y="140">VCC</text>
<text x="364.7" y="143.7">CN1</text>
<text x="31.8" y="145.6">VCC</text>
<text x="45.8" y="147.5">10uF</text>
<text x="82.2" y="147.5">5</text>
<text x="110.4" y="147.5">1</text>
<text x="203.6" y="147.5">VCC</text>
<text x="242.4" y="147.5">VCC-16</text>
<text x="314.7" y="145.6">J1A</text>
<text x="350.1" y="149.3">VIN-</text>
<text x="36.5" y="154.9">R1</text>
<text x="73.8" y="151.2">R4</text>
<text x="73.8" y="154.9">10K</text>
<text x="110.4" y="153.1">2</text>
<text x="122.4" y="153.1">R6</text>
<text x="141" y="153.1">R5</text>
<text x="154.1" y="153.1">C4</text>
<text x="169.2" y="153.1">C3</text>
<text x="224.7" y="151.6">C1</text>
<text x="36.5" y="158.7">2K2</text>
<text x="60.8" y="158.7">EN</text>
<text x="82.2" y="158.7">4</text>
<text x="110.4" y="158.7">3</text>
<text x="118.6" y="156.8">100K</text>
<text x="141" y="156.8">1M2</text>
<text x="154.1" y="156.8">22pF</text>
<text x="169.8" y="156.8">22uF</text>
<text x="295.3" y="160.5">AN</text>
<text x="312.1" y="160.5">PWM</text>
<text x="90.6" y="166.1">TPS61041</text>
<text x="219.5" y="166.1">U3</text>
<text x="223.2" y="162.4">100nF</text>
<text x="271.7" y="166.1">CS#</text>
<text x="295.3" y="164.3">RST</text>
<text x="313.9" y="164.3">INT</text>
<text x="335.2" y="162.4">EN</text>
<text x="364.7" y="166.1">SCREW TERMINAL</text>
<text x="38.7" y="169.5">LD1</text>
<text x="193.3" y="169.9">OUT</text>
<text x="211.1" y="169.9">1</text>
<text x="242.6" y="169.9">5</text>
<text x="254.9" y="169.9">VIN-</text>
<text x="271.7" y="169.9">SCK</text>
<text x="271.7" y="173.6">SDO</text>
<text x="295.3" y="168">CS</text>
<text x="295.3" y="171.7">SCK</text>
<text x="315.3" y="171.7">RX</text>
<text x="315.4" y="168">TX</text>
<text x="211.1" y="175.5">2</text>
<text x="253.1" y="176.2">R3</text>
<text x="253.1" y="179.9">4.99R</text>
<text x="295.3" y="179.6">MOSI</text>
<text x="295.3" y="175.8">MISO</text>
<text x="313.2" y="179.2">SDA</text>
<text x="313.9" y="175.5">SCL</text>
<text x="211.1" y="181.1">3</text>
<text x="242.6" y="181.1">4</text>
<text x="294.9" y="182.9">+3.3V</text>
<text x="313.2" y="182.9">+5V</text>
<text x="219.5" y="188.5">INA196</text>
<text x="295.3" y="186.7">GND</text>
<text x="312.8" y="186.7">GND</text>
</g>
<g font-size="3.1" fill="#fff">
<text x="218.3" y="112">Vref</text>
<text x="232.1" y="112">Vdd</text>
<text x="303.8" y="112">VIN</text>
<text x="218.3" y="115.8">IN+</text>
<text x="218.3" y="119.5">IN-</text>
<text x="230.8" y="119.5">Dout</text>
<text x="232.1" y="115.8">CLK</text>
<text x="303.8" y="119.5">VOUT</text>
<text x="308.7" y="115.8">VSS</text>
<text x="218.3" y="123.2">Vss</text>
<text x="233.8" y="123.2">CS</text>
<text x="91.3" y="149.3">VIN SW</text>
<text x="96.7" y="154.9">GND</text>
<text x="91.3" y="160.5">EN</text>
<text x="99.5" y="160.5">FB</text>
<text x="220.2" y="171.7">OUT</text>
<text x="228.8" y="171.7">VIN-</text>
<text x="220.2" y="177.3">GND</text>
<text x="220.2" y="182.9">V+</text>
<text x="227.7" y="182.9">VIN+</text>
</g>
</svg>
